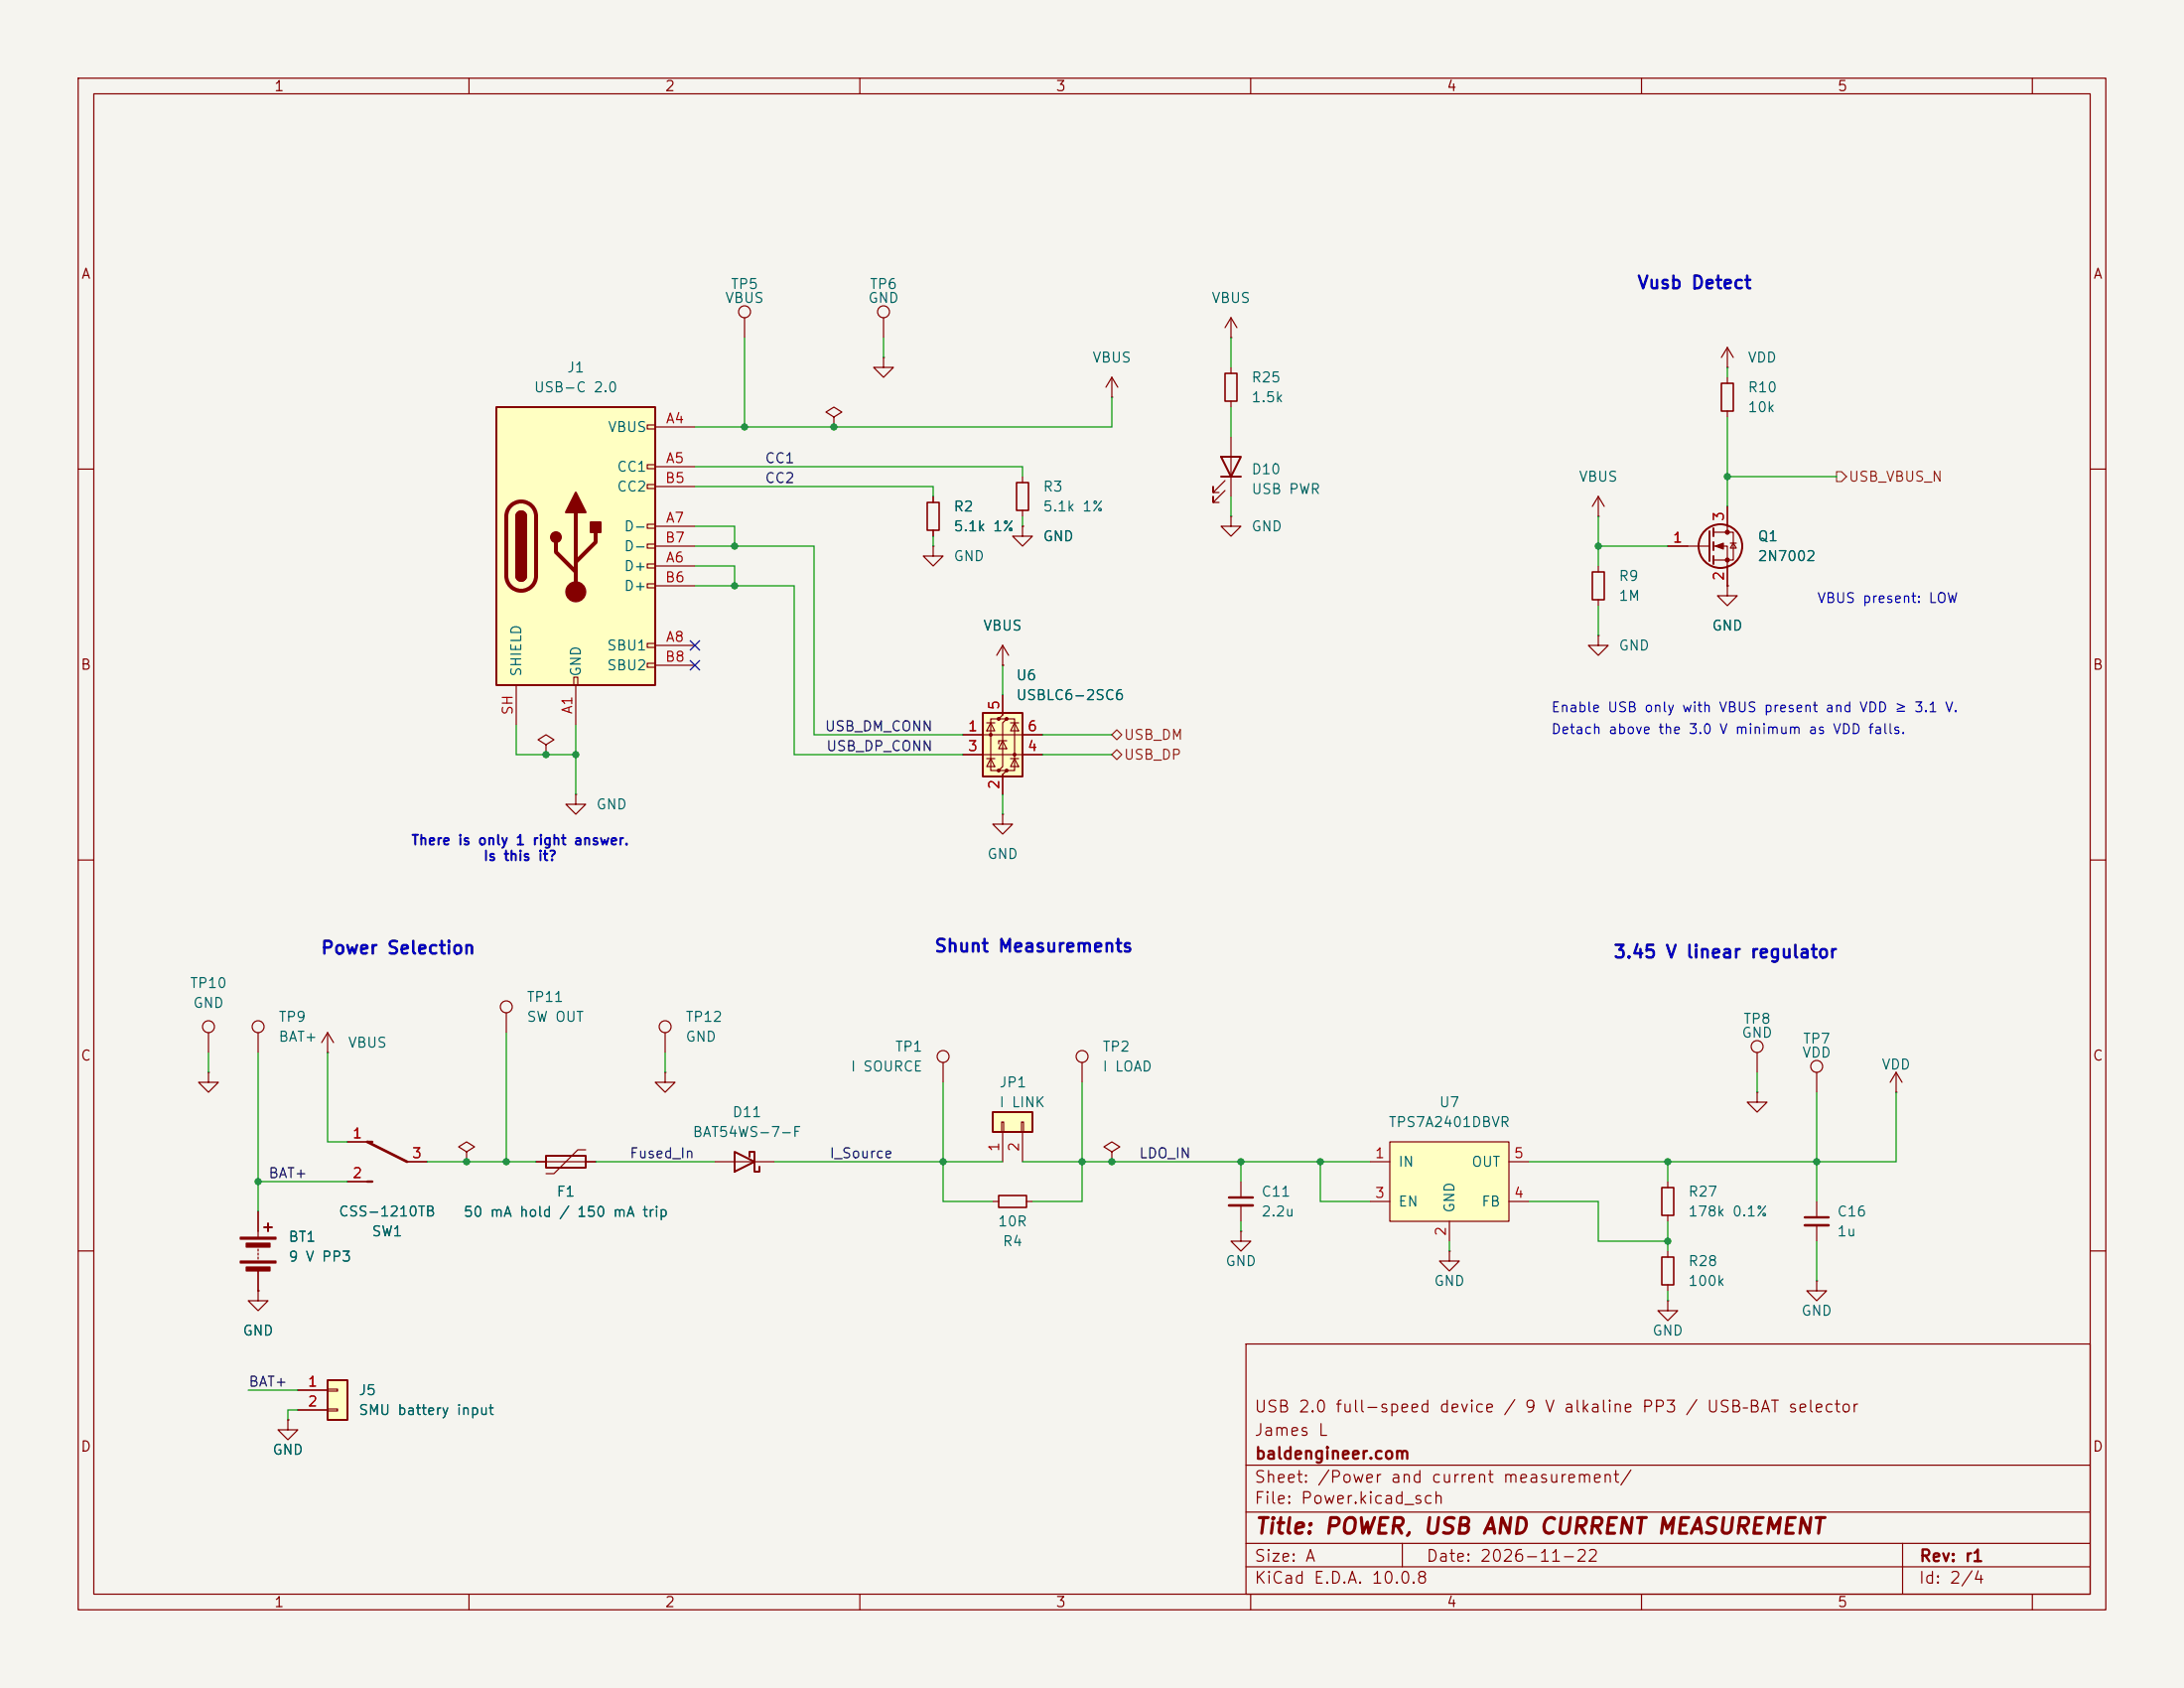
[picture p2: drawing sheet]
<svg xmlns="http://www.w3.org/2000/svg" width="279mm" height="216mm" viewBox="0 0 279 216" stroke-linecap="round" stroke-linejoin="round" font-family="sans-serif">
<path d="M0 0h279.4v215.9h-279.4z" fill="#f5f4ef" stroke="#f5f4ef" stroke-width=".13"/>
<g fill="none" stroke="#840000" stroke-width=".15">
<path d="M10 10h259.4v195.9h-259.4zM12 12h255.4v191.9h-255.4zM60 10v2M110 10v2M160 10v2M210 10v2M260 10v2M157.5 55.9v7.6M10 60h2M156.7 62.7l-1.5 1.6v-.8v.8h.8M156.7 61.5l-1.5 1.5v-.8v.8h.8M267.4 60h2"/>
<path d="M69.8 95.3l1.1-.7-1.1-.6-1 .6 1 .7v1.2M69.8 96.5h.1M10 110h2M267.4 110h2M10 160h2M159.4 171.9h108v32h-108zM267.4 160h2M159.4 197.4h108M159.4 193.4h108M159.4 187.4h108M179.4 197.4v3M243.4 197.4v6.5"/>
<path d="M60 203.9v2M110 203.9v2M159.4 200.4h108M160 203.9v2M210 203.9v2M260 203.9v2"/>
</g>
<path d="M156.2 58.4h2.5l-1.2 2.6zM156.2 61h2.5" fill="none" stroke="#840000" stroke-width=".25"/>
<path d="M41.9 176.5h2.5v5.1h-2.5z" fill="#ffffc2"/>
<path d="M69.8 147.8h5.1v1.6h-5.1zM41.9 176.5h2.5v5.1h-2.5z" fill="none" stroke="#840000" stroke-width=".25"/>
<g fill="none" stroke="#840000" stroke-width=".15">
<path d="M95.2 40.6v2.6M106.7 53.3l1-.6-1-.6-1 .6 1 .6v1.3M106.7 54.6h.1M113 45.7v1.3h1.3l-1.3 1.3-1.2-1.3h1.2M113 45.7h.1M157.5 43.2h.1M157.5 40.6v2.6M157.5 47v.8M157.5 51.3v.8M157.5 40.6l-.8 1.3M157.5 40.6l.7 1.3M157.5 66v1.3h1.2l-1.2 1.3-1.3-1.3h1.3"/>
<path d="M157.5 66h.1M73.7 101.6v1.3h1.2l-1.2 1.2-1.3-1.2h1.3M73.7 101.6h.1M41.9 134.6h.1M41.9 132.1l-.8 1.3M41.9 132.1l.8 1.3M41.9 132.1v2.5M64.8 129.5v2.6M59.7 147.3l1-.6-1-.6-1 .6 1 .6v1.3M59.7 148.6h.1M68.6 148.6h7.6M74.9 147.1h-1l-3 3h-1.1"/>
<path d="M38.1 177.8h3.8M41.9 177.7h1.3v.2h-1.3zM185.4 160v1.3h1.3l-1.3 1.3-1.3-1.3h1.3M185.4 160h.1M36.8 181.6v1.3h1.3l-1.3 1.3-1.2-1.3h1.2M36.8 181.6h.1M38.1 180.3h3.8M41.9 180.2h1.3v.3h-1.3z"/>
<circle cx="95.2" cy="39.9" r=".76"/>
<circle cx="64.8" cy="128.8" r=".76"/>
</g>
<path d="M156.7 47.8h1.5v3.5h-1.5z" fill="none" stroke="#840000" stroke-width=".2"/>
<path d="M177.8 146.1h15.2v10.1h-15.2z" fill="#ffffc2"/>
<path d="M175.3 148.6h2.5M175.3 153.7h2.5M177.8 146.1h15.2v10.1h-15.2zM185.4 156.2v2.6M193 148.6h2.6M193 153.7h2.6" fill="none" stroke="#840000" stroke-width=".15"/>
<path d="M125.7 91.2h5.1v8.1h-5.1z" fill="#ffffc2"/>
<g fill="#840000">
<circle cx="126.7" cy="94" r=".25"/>
<circle cx="127.8" cy="91.9" r=".25"/>
<circle cx="127.8" cy="98.6" r=".25"/>
<circle cx="128.8" cy="91.9" r=".25"/>
<circle cx="128.8" cy="98.6" r=".25"/>
<circle cx="129.8" cy="96.5" r=".25"/>
</g>
<g fill="none" stroke="#840000" stroke-width=".15">
<path d="M221 47h.1M221 44.5l-.8 1.2M221 44.5l.7 1.2M221 44.5v2.5M204.5 66h.1M204.5 63.5v2.5M204.5 72.4v.8M204.5 76.7v.8M204.5 63.5l-.8 1.3M204.5 63.5l.7 1.3M221 74.9v1.3h1.2l-1.2 1.3-1.3-1.3h1.3M221 74.9h.1"/>
<path d="M123.2 94h10.1M123.2 96.5h10.1M126.2 97h1.1M126.2 92.5h1.1M126.7 92.5l.6 1h-1.1zM126.7 97l.6 1h-1.1zM127.8 91.9h-1.1v6.7h1.1M128.3 88.9v2.5l-.5 .5h1l-.5 .6v5.5l-.5 .6h1l-.5 .5v2.5M128.3 94.7l.5 1.1h-1zM128.3 85.1h.1M128.3 82.6v2.5M128.3 82.6l-.8 1.2"/>
<path d="M128.3 82.6l.7 1.2M128.8 94.7h-1v.4M128.8 91.9h1v6.7h-1M129.3 97h1M129.3 92.5h1M129.8 92.5l.5 1h-1zM129.8 97l.5 1h-1zM128.3 104.1v1.3h1.2l-1.2 1.3-1.3-1.3h1.3M128.3 104.1h.1"/>
</g>
<path d="M125.7 91.2h5.1v8.1h-5.1z" fill="none" stroke="#840000" stroke-width=".25"/>
<path d="M203.7 73.2h1.5v3.5h-1.5z" fill="none" stroke="#840000" stroke-width=".2"/>
<path d="M63.5 52.1h20.3v35.5h-20.3z" fill="#ffffc2"/>
<g fill="none" stroke="#840000" stroke-width=".15">
<path d="M82.8 54.4h1v.5h-1zM82.8 59.4h1v.5h-1zM83.8 54.6h5.1M83.8 59.7h5.1M113 40.6v2.6M221 48.3v.7M221 52.6v.7M82.8 62h1v.5h-1zM82.8 67.1h1v.5h-1zM82.8 69.6h1v.5h-1zM82.8 72.1h1v.5h-1zM82.8 74.7h1v.5h-1z"/>
<path d="M83.8 72.4h5.1M83.8 67.3h5.1M83.8 62.2h5.1M83.8 74.9h5.1M83.8 69.9h5.1M130.8 67.3v1.3h1.3l-1.3 1.3-1.3-1.3h1.3M130.8 67.3h.1M213.4 69.9h5.3M219.2 68.1h2.5v3.5h-2.5M219.2 69.9h1.8v5M221 64.8v3.3M221.4 69.5h.7"/>
<path d="M221.7 69.5l.4 .6h-.7zM66 87.6v5.1M73.4 86.6h.5v1h-.5zM73.7 87.6v5.1M82.8 82.3h1v.5h-1zM82.8 84.8h1v.5h-1zM83.8 82.6h5.1M83.8 85.1h5.1M204.5 81.3v1.3h1.2l-1.2 1.2-1.3-1.2h1.3M204.5 81.3h.1M26.7 137.2v1.2h1.2l-1.2 1.3-1.3-1.3h1.3M26.7 137.2h.1"/>
<path d="M26.7 132.1v2.5M33 132.1v2.5M120.6 135.9v2.5M33 154.9v3.3M33 159.8v.2M44.4 146.1h2.6M44.4 151.1h2.6M52.1 148.6h2.5M158.7 151.1v2.1M158.7 154.2v2M33 165.1v1.3h1.3l-1.3 1.2-1.3-1.2h1.3M33 165.1h.1"/>
<path d="M33 160.3v.2M33 160.8v.2M33 162.6v2.5M232.4 163.8v1.3h1.3l-1.3 1.3-1.3-1.3h1.3M232.4 163.8h.1"/>
<circle cx="113" cy="39.9" r=".76"/>
<circle cx="26.7" cy="131.3" r=".76"/>
<circle cx="33" cy="131.3" r=".76"/>
<circle cx="120.6" cy="135.1" r=".76"/>
</g>
<g fill="none" stroke="#840000" stroke-width=".25">
<path d="M63.5 52.1h20.3v35.5h-20.3zM66 66a.64 .64 0 0 1 .7-.6 .64 .64 0 0 1 .6 .6M66 73.7a.64 .64 0 0 0 .7 .6 .64 .64 0 0 0 .6-.6M218.7 67.9v3.9M219.2 67.6v1M219.2 69.3v1.1M219.2 71.1v1M33.8 157h1M34.3 156.5v1"/>
<circle cx="220.1" cy="69.8" r="2.79"/>
</g>
<path d="M65.3 64.7a1.9 1.9 0 0 1 2.1-.4 1.9 1.9 0 0 1 1.2 1.7v7.7a1.91 1.91 0 0 1-1.9 1.9 1.91 1.91 0 0 1-1.9-1.9v-7.7a1.9 1.9 0 0 1 .5-1.3zM71.1 69.3v1.3l2.6 2.6M73.7 65.5v10.2M76.2 68.1v1.2l-2.5 2.6" fill="none" stroke="#840000" stroke-width=".51"/>
<g fill="#840000" stroke="#840000" stroke-width=".25">
<path d="M66 66h1.3v7.7h-1.3z"/>
<path d="M66.2 65.6a.64 .64 0 0 1 .7-.1 .64 .64 0 0 1 .4 .5h-1.3z"/>
<path d="M66 73.7h1.3a.64 .64 0 0 1-.6 .6 .64 .64 0 0 1-.7-.6z"/>
<path d="M73.7 63l1.2 2.5h-2.5z"/>
<path d="M75.6 66.8h1.2v1.3h-1.2z"/>
<circle cx="71.1" cy="68.7" r=".63"/>
</g>
<g fill="#840000" stroke="#840000" stroke-width=".15">
<path d="M219.5 69.9l1-.4v.7z"/>
<path d="M30.7 158.2h4.6v.3h-4.6z"/>
<path d="M30.7 161.3h4.6v.2h-4.6z"/>
<path d="M31.5 159h3v.5h-3z"/>
<path d="M31.5 162.1h3v.5h-3z"/>
<circle cx="73.7" cy="75.7" r="1.27"/>
<circle cx="221" cy="68.1" r=".25"/>
<circle cx="221" cy="71.6" r=".25"/>
</g>
<path d="M220.2 49h1.5v3.6h-1.5z" fill="none" stroke="#840000" stroke-width=".2"/>
<path d="M47 146.1h.6M47 151.1h.6M157.2 153.2h3.1" fill="none" stroke="#840000" stroke-width=".3"/>
<path d="M47 146.1l5.1 2.5" fill="none" stroke="#840000" stroke-width=".35"/>
<path d="M157.2 154.2h3.1" fill="none" stroke="#840000" stroke-width=".33"/>
<path d="M127 142.2h5.1v2.6h-5.1z" fill="#ffffc2"/>
<path d="M94 147.3l2.5 1.3-2.5 1.3zM95.9 148v-.7h.6v2.6h.7v-.7M127 142.2h5.1v2.6h-5.1z" fill="none" stroke="#840000" stroke-width=".25"/>
<g fill="none" stroke="#840000" stroke-width=".15">
<path d="M142.2 50.8h.1M142.2 48.3l-.7 1.2M142.2 48.3l.8 1.2M142.2 48.3v2.5M119.4 69.9v1.2h1.2l-1.2 1.3-1.3-1.3h1.3M119.4 69.9h.1M119.4 63.5v.8M119.4 67.8v.8M130.8 67.3h.1M130.8 61v.7M130.8 65.3v.7M213.4 69.9h2.5"/>
<path d="M221 74.9h.1M221 64.8v2.5M221 72.4v2.5M123.2 94h2.5M123.2 96.5h2.5M128.3 85.1h.1M128.3 88.9v2.5M128.3 99.1v2.5M130.8 94h2.5M130.8 96.5h2.5M85.1 137.2v1.2h1.3l-1.3 1.3-1.3-1.3h1.3M85.1 137.2h.1"/>
<path d="M85.1 132.1v2.5M138.4 135.9v2.5M224.8 139.7v1.3h1.3l-1.3 1.2-1.3-1.2h1.3M224.8 139.7h.1M224.8 134.6v2.6M232.4 137.2v2.5M242.6 139.7h.1M242.6 137.2l-.8 1.2M242.6 137.2l.7 1.2M242.6 137.2v2.5M33 154.9v2.6M44.4 146.1h2.6"/>
<path d="M44.4 151.1h2.6M52.1 148.6h2.5M59.7 148.6h.1M68.6 148.6h1.2M74.9 148.6h1.3M91.4 148.6h7.7M127 153.7h.8M128.1 143.5h.3v1.3h-.3zM128.3 144.8v3.8M130.7 143.5h.2v1.3h-.2zM130.8 144.8v3.8M131.3 153.7h.8"/>
<path d="M142.2 147.3l1.1-.6-1.1-.6-1 .6 1 .6v1.3M142.2 148.6h.1M158.7 157.5v1.3h1.3l-1.3 1.2-1.2-1.2h1.2M158.7 157.5h.1M213.4 151.1v.8M213.4 155.4v.8M232.4 153.7v2M232.4 156.7v2.1M33 165.1h.1M33 162.6v2.5M38.1 177.8h3.8M213.4 166.4v1.2h1.2l-1.2 1.3-1.3-1.3h1.3"/>
<path d="M213.4 166.4h.1M213.4 160v.8M213.4 164.3v.8M36.8 181.6h.1M38.1 180.3h3.8"/>
<circle cx="85.1" cy="131.3" r=".76"/>
<circle cx="138.4" cy="135.1" r=".76"/>
<circle cx="224.8" cy="133.9" r=".76"/>
<circle cx="232.4" cy="136.4" r=".76"/>
</g>
<path d="M230.9 155.7h3" fill="none" stroke="#840000" stroke-width=".3"/>
<path d="M230.9 156.7h3" fill="none" stroke="#840000" stroke-width=".33"/>
<path d="M118.6 64.3h1.5v3.5h-1.5zM130 61.7h1.6v3.6h-1.6zM127.8 152.9h3.5v1.5h-3.5zM212.6 151.9h1.5v3.5h-1.5zM212.6 160.8h1.5v3.5h-1.5z" fill="none" stroke="#840000" stroke-width=".2"/>
<path d="M234.9 60.3h.7l.6 .7-.6 .6h-.7zM142.2 96.5l.7-.6 .6 .6-.6 .7zM142.9 93.3l.6 .7-.6 .6-.7-.6z" fill="none" stroke="#725600" stroke-width=".15"/>
<g fill="none" stroke="#009600" stroke-width=".15">
<path d="M88.9 59.7h41.9v1.3M95.2 43.2v11.4M113 43.2v2.5M142.2 50.8v3.8h-53.3M157.5 43.2v3.8M157.5 52.1v3.8M221 47v1.3M221 53.3v11.5M88.9 62.2h30.5v1.3M88.9 69.9h15.2v24.1h19.1M88.9 74.9h12.7v21.6h21.6M88.9 67.3h5.1v2.6"/>
<path d="M88.9 72.4h5.1v2.5M119.4 68.6v1.3M130.8 66v1.3M157.5 63.5v2.5M204.5 69.9h8.9M204.5 66v6.4M204.5 77.5v3.8M221 61h13.9M66 92.7v3.8h7.7M73.7 92.7v8.9M128.3 85.1v3.8M133.3 94h8.9"/>
<path d="M133.3 96.5h8.9M128.3 101.6v2.5M26.7 134.6v2.6M33 134.6v20.3M41.9 134.6v11.5h2.5M64.8 132.1v16.5M85.1 134.6v2.6M120.6 138.4v15.3h6.4M138.4 138.4v15.3h-6.3M224.8 137.2v2.5M232.4 139.7v14M242.6 139.7v8.9h-47"/>
<path d="M33 151.1h11.4M54.6 148.6h14M76.2 148.6h15.2M99.1 148.6h29.2M130.8 148.6h44.5M158.7 148.6v2.5M158.7 156.2v1.3M168.9 148.6v5.1h6.4M185.4 158.8v1.2M195.6 153.7h8.9v5.1h8.9M213.4 148.6v2.5M213.4 156.2v3.8"/>
<path d="M232.4 158.8v5M31.7 177.8h6.4M213.4 165.1v1.3M38.1 180.3h-1.3v1.3"/>
</g>
<path d="M88.3 81.9l1.2 1.3M88.3 84.5l1.2 1.2M89.5 81.9l-1.2 1.3M89.5 84.5l-1.2 1.2" fill="none" stroke="#000084" stroke-width=".15"/>
<g fill="#009600">
<circle cx="213.4" cy="148.6" r=".46"/>
<circle cx="158.7" cy="148.6" r=".46"/>
<circle cx="142.2" cy="148.6" r=".46"/>
<circle cx="168.9" cy="148.6" r=".46"/>
<circle cx="213.4" cy="158.8" r=".46"/>
<circle cx="232.4" cy="148.6" r=".46"/>
<circle cx="64.8" cy="148.6" r=".46"/>
<circle cx="59.7" cy="148.6" r=".46"/>
<circle cx="33" cy="151.1" r=".46"/>
<circle cx="73.7" cy="96.5" r=".46"/>
<circle cx="69.8" cy="96.5" r=".46"/>
<circle cx="94" cy="69.9" r=".46"/>
<circle cx="94" cy="74.9" r=".46"/>
<circle cx="95.2" cy="54.6" r=".46"/>
<circle cx="106.7" cy="54.6" r=".46"/>
<circle cx="204.5" cy="69.9" r=".46"/>
<circle cx="221" cy="61" r=".46"/>
<circle cx="120.6" cy="148.6" r=".46"/>
<circle cx="138.4" cy="148.6" r=".46"/>
</g>
<text font-size="2" fill="#840000" x="160.4" y="196.7">Title: POWER, USB AND CURRENT MEASUREMENT</text>
<g font-size="1.6" fill="#0000c2">
<text x="209.3" y="37.4">Vusb Detect</text>
<text x="40.9" y="122.5">Power Selection</text>
<text x="119.4" y="122.2">Shunt Measurements</text>
<text x="206.3" y="123">3.45 V linear regulator</text>
</g>
<g font-size="1.5" fill="#840000">
<text x="160.4" y="184">James L</text>
<text x="160.4" y="181">USB 2.0 full-speed device / 9 V alkaline PP3 / USB–BAT selector</text>
<text x="160.4" y="190">Sheet: /Power and current measurement/</text>
<text x="160.4" y="187">baldengineer.com</text>
<text x="160.4" y="192.7">File: Power.kicad_sch</text>
<text x="160.4" y="202.9">KiCad E.D.A. 10.0.8</text>
<text x="160.4" y="200.1">Size: A</text>
<text x="182.4" y="200.1">Date: 2026-11-22</text>
<text x="245.4" y="202.9">Id: 2/4</text>
<text x="245.4" y="200.1">Rev: r1</text>
</g>
<g font-size="1.3" fill="#840000">
<text x="35" y="12">1</text>
<text x="85" y="12">2</text>
<text x="135" y="12">3</text>
<text x="185" y="12">4</text>
<text x="235" y="12">5</text>
<text x="10.3" y="36">A</text>
<text x="267.7" y="36">A</text>
<text x="10.2" y="86">B</text>
<text x="267.6" y="86">B</text>
<text x="10.2" y="136">C</text>
<text x="267.6" y="136">C</text>
<text x="10.2" y="186">D</text>
<text x="267.6" y="186">D</text>
<text x="35" y="205.9">1</text>
<text x="85" y="205.9">2</text>
<text x="135" y="205.9">3</text>
<text x="185" y="205.9">4</text>
<text x="235" y="205.9">5</text>
</g>
<g font-size="1.3" fill="#006464">
<text x="92.7" y="39.1">VBUS</text>
<text x="93.4" y="37.3">TP5</text>
<text x="111" y="39.1">GND</text>
<text x="111.2" y="37.3">TP6</text>
<text x="154.9" y="39.1">VBUS</text>
<text x="72.4" y="48">J1</text>
<text x="139.7" y="46.7">VBUS</text>
<text x="223.5" y="46.7">VDD</text>
<text x="68.2" y="50.5">USB-C 2.0</text>
<text x="160" y="49.2">R25</text>
<text x="160" y="51.8">1.5k</text>
<text x="223.5" y="50.5">R10</text>
<text x="223.5" y="53">10k</text>
<text x="77.7" y="55.6">VBUS</text>
<text x="78.8" y="60.7">CC1</text>
<text x="78.8" y="63.2">CC2</text>
<text x="121.9" y="65.7">R2</text>
<text x="133.3" y="63.2">R3</text>
<text x="133.3" y="65.7">5.1k 1%</text>
<text x="160" y="61">D10</text>
<text x="160" y="63.5">USB PWR</text>
<text x="201.9" y="61.9">VBUS</text>
<text x="79.7" y="68.3">D-</text>
<text x="79.7" y="70.8">D-</text>
<text x="121.9" y="68.3">5.1k 1%</text>
<text x="133.3" y="69.5">GND</text>
<text x="160" y="68.3">GND</text>
<text x="224.8" y="69.5">Q1</text>
<text x="79.7" y="73.4">D+</text>
<text x="79.7" y="75.9">D+</text>
<text x="121.9" y="72.1">GND</text>
<text x="207" y="74.6">R9</text>
<text x="207" y="77.2">1M</text>
<text x="224.8" y="72.1">2N7002</text>
<text x="77.6" y="83.5">SBU1</text>
<text x="125.7" y="81">VBUS</text>
<text x="207" y="83.5">GND</text>
<text x="218.9" y="81">GND</text>
<text x="67" y="86.6" transform="rotate(-90 67 86.6)">SHIELD</text>
<text x="74.6" y="86.6" transform="rotate(-90 74.6 86.6)">GND</text>
<text x="77.6" y="86.1">SBU2</text>
<text x="129.9" y="87.3">U6</text>
<text x="129.9" y="89.9">USBLC6-2SC6</text>
<text x="76.2" y="103.8">GND</text>
<text x="126.2" y="110.2">GND</text>
<text x="24.2" y="126.7">TP10</text>
<text x="24.6" y="129.2">GND</text>
<text x="35.5" y="131">TP9</text>
<text x="67.3" y="128.5">TP11</text>
<text x="67.3" y="131">SW OUT</text>
<text x="87.6" y="131">TP12</text>
<text x="222.9" y="131.3">TP8</text>
<text x="35.5" y="133.6">BAT+</text>
<text x="44.4" y="134.3">VBUS</text>
<text x="87.6" y="133.6">GND</text>
<text x="108.7" y="137.4">I SOURCE</text>
<text x="114.4" y="134.8">TP1</text>
<text x="141" y="134.8">TP2</text>
<text x="141" y="137.4">I LOAD</text>
<text x="222.7" y="133">GND</text>
<text x="230.5" y="135.6">VDD</text>
<text x="230.6" y="133.8">TP7</text>
<text x="240.6" y="137.1">VDD</text>
<text x="93.6" y="143.2">D11</text>
<text x="127.7" y="139.4">JP1</text>
<text x="127.7" y="141.9">I LINK</text>
<text x="184" y="141.9">U7</text>
<text x="88.5" y="145.7">BAT54WS-7-F</text>
<text x="177.6" y="144.5">TPS7A2401DBVR</text>
<text x="178.8" y="149.6">IN</text>
<text x="188.2" y="149.6">OUT</text>
<text x="43.2" y="155.9">CSS-1210TB</text>
<text x="59.2" y="156">50 mA hold / 150 mA trip</text>
<text x="71.1" y="153.4">F1</text>
<text x="161.3" y="153.4">C11</text>
<text x="161.3" y="155.9">2.2u</text>
<text x="178.8" y="154.6">EN</text>
<text x="186.4" y="155.2" transform="rotate(-90 186.4 155.2)">GND</text>
<text x="189.4" y="154.6">FB</text>
<text x="215.9" y="153.4">R27</text>
<text x="215.9" y="155.9">178k 0.1%</text>
<text x="234.9" y="155.9">C16</text>
<text x="36.8" y="159.1">BT1</text>
<text x="36.8" y="161.7">9 V PP3</text>
<text x="47.5" y="158.4">SW1</text>
<text x="127.6" y="157.2">10R</text>
<text x="128.2" y="159.7">R4</text>
<text x="234.9" y="158.4">1u</text>
<text x="156.7" y="162.3">GND</text>
<text x="183.4" y="164.8">GND</text>
<text x="215.9" y="162.3">R28</text>
<text x="215.9" y="164.8">100k</text>
<text x="31" y="171.1">GND</text>
<text x="211.3" y="171.1">GND</text>
<text x="230.3" y="168.6">GND</text>
<text x="45.8" y="178.8">J5</text>
<text x="45.8" y="181.3">SMU battery input</text>
<text x="34.8" y="186.4">GND</text>
</g>
<g font-size="1.3" fill="#a90000">
<text x="85.1" y="54.5">A4</text>
<text x="85.1" y="59.6">A5</text>
<text x="85" y="62.1">B5</text>
<text x="85" y="69.7">B7</text>
<text x="85.1" y="67.2">A7</text>
<text x="213.9" y="69.7">1</text>
<text x="220.8" y="66.8" transform="rotate(-90 220.8 66.8)">3</text>
<text x="85" y="74.8">B6</text>
<text x="85.1" y="72.3">A6</text>
<text x="220.8" y="74.4" transform="rotate(-90 220.8 74.4)">2</text>
<text x="85.1" y="82.4">A8</text>
<text x="85" y="85">B8</text>
<text x="65.9" y="91.6" transform="rotate(-90 65.9 91.6)">SH</text>
<text x="73.5" y="91.4" transform="rotate(-90 73.5 91.4)">A1</text>
<text x="123.7" y="93.8">1</text>
<text x="128.1" y="90.9" transform="rotate(-90 128.1 90.9)">5</text>
<text x="131.3" y="93.8">6</text>
<text x="123.7" y="96.4">3</text>
<text x="128.1" y="101.1" transform="rotate(-90 128.1 101.1)">2</text>
<text x="131.3" y="96.4">4</text>
<text x="45" y="145.9">1</text>
<text x="52.6" y="148.5">3</text>
<text x="128.1" y="147.4" transform="rotate(-90 128.1 147.4)">1</text>
<text x="130.7" y="147.4" transform="rotate(-90 130.7 147.4)">2</text>
<text x="175.8" y="148.5">1</text>
<text x="193.6" y="148.5">5</text>
<text x="45" y="151">2</text>
<text x="175.8" y="153.5">3</text>
<text x="193.6" y="153.5">4</text>
<text x="185.3" y="158.2" transform="rotate(-90 185.3 158.2)">2</text>
<text x="39.3" y="177.7">1</text>
<text x="39.3" y="180.2">2</text>
</g>
<g font-size="1.3" fill="#0f0f0f">
<text x="97.8" y="59.6">CC1</text>
<text x="97.8" y="62.1">CC2</text>
<text x="105.4" y="93.9">USB_DM_CONN</text>
<text x="105.6" y="96.4">USB_DP_CONN</text>
<text x="80.4" y="148.5">Fused_In</text>
<text x="106" y="148.5">I_Source</text>
<text x="145.6" y="148.5">LDO_IN</text>
<text x="34.3" y="151">BAT+</text>
<text x="31.7" y="177.7">BAT+</text>
</g>
<g font-size="1.3" fill="#725600">
<text x="236.4" y="61.9">USB_VBUS_N</text>
<text x="143.7" y="94.9">USB_DM</text>
<text x="143.7" y="97.5">USB_DP</text>
</g>
<g font-size="1.3" fill="#0000c2">
<text x="232.4" y="77.4">VBUS present: LOW</text>
<text x="198.3" y="91.4">Enable USB only with VBUS present and VDD ≥ 3.1 V.</text>
<text x="198.3" y="94.2">Detach above the 3.0 V minimum as VDD falls.</text>
<text x="52.5" y="108.4">There is only 1 right answer.</text>
<text x="61.8" y="110.4">Is this it?</text>
</g>
</svg>
